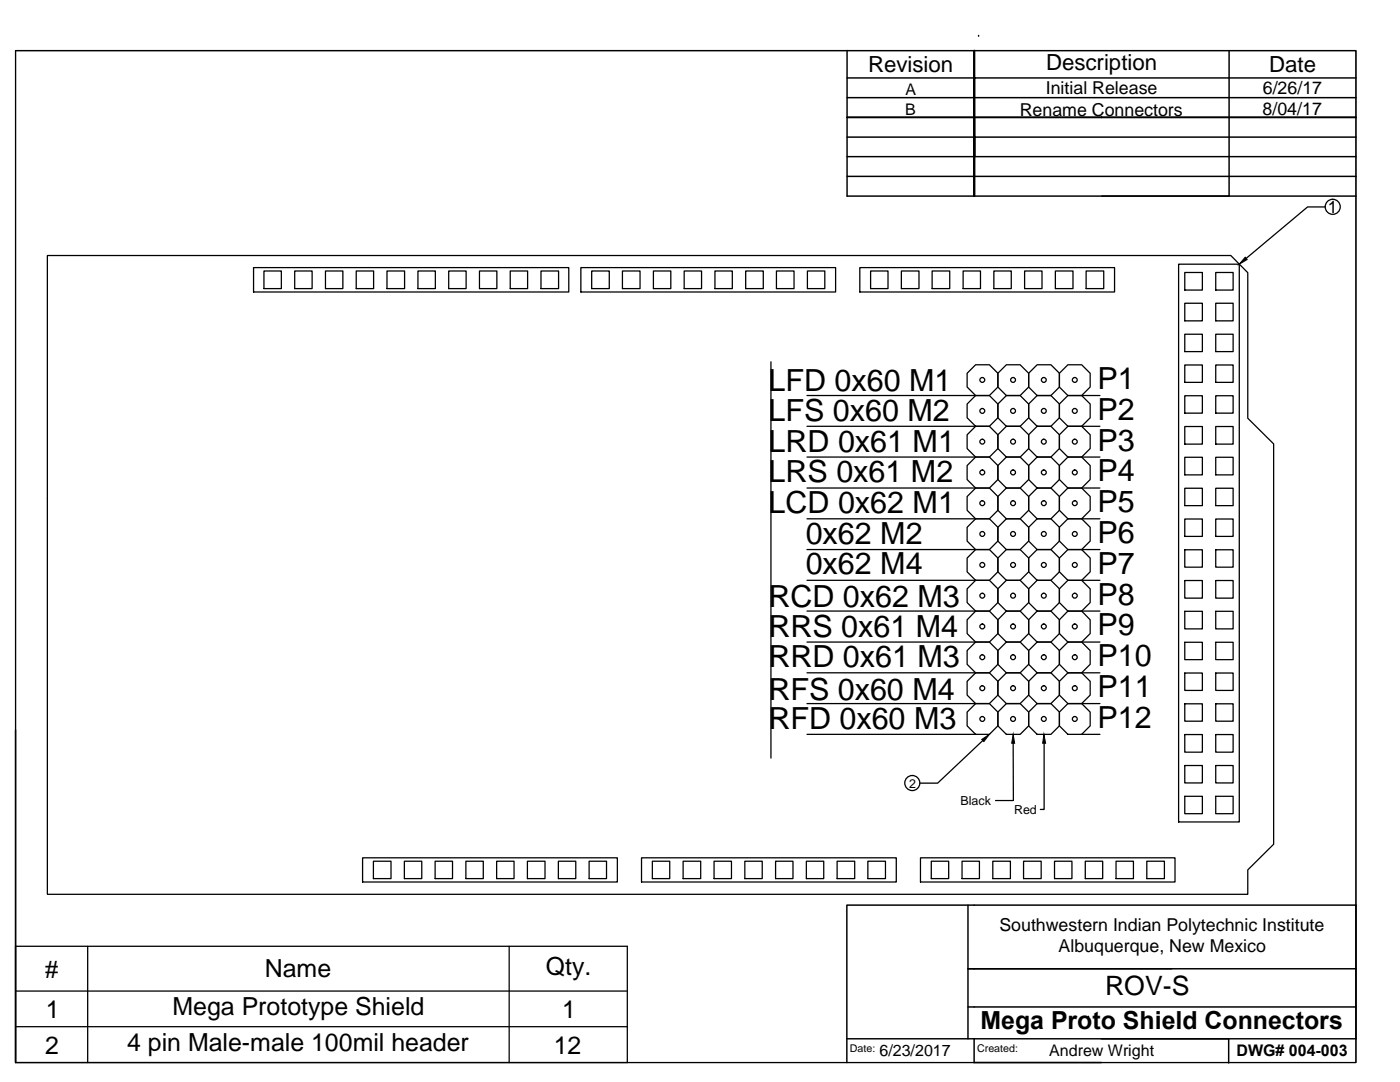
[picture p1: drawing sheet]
<svg xmlns="http://www.w3.org/2000/svg" width="279mm" height="216mm" viewBox="0 0 279 216" stroke-linecap="round" stroke-linejoin="round" font-family="sans-serif">
<!-- layer: 0 -->
<g fill="none" stroke="#000" stroke-width=".25">
<path d="M3.1 10.1h267.5v201.9h-267.5zM9.5 51h236.1l3.4 3.4v29.1l5.2 5.1v79.9l-5.2 5.1v4.8h-239.5zM50.6 53.4h62.9v4.9h-62.9zM52.7 54.1h3.4v3.5h-3.4zM58.8 54.1h3.5v3.5h-3.5zM65 54.1h3.4v3.5h-3.4zM71.1 54.1h3.5v3.5h-3.5zM77.2 54.1h3.5v3.5h-3.5zM83.4 54.1h3.5v3.5h-3.5zM89.5 54.1h3.5v3.5h-3.5zM95.7 54.1h3.5v3.5h-3.5zM101.8 54.1h3.5v3.5h-3.5z"/>
<path d="M108 54.1h3.5v3.5h-3.5zM115.9 53.4h50.9v4.9h-50.9zM118.1 54.1h3.5v3.5h-3.5zM124.2 54.1h3.5v3.5h-3.5zM130.4 54.1h3.5v3.5h-3.5zM136.5 54.1h3.5v3.5h-3.5zM142.7 54.1h3.4v3.5h-3.4zM148.8 54.1h3.5v3.5h-3.5zM155 54.1h3.5v3.5h-3.5zM161.1 54.1h3.5v3.5h-3.5zM171.6 53.4h50.8v4.9h-50.8zM173.8 54.1h3.4v3.5h-3.4z"/>
<path d="M179.9 54.1h3.5v3.5h-3.5zM186 54.1h3.5v3.5h-3.5zM192.2 54.1h3.5v3.5h-3.5zM198.3 54.1h3.5v3.5h-3.5zM204.5 54.1h3.5v3.5h-3.5zM210.6 54.1h3.5v3.5h-3.5zM216.8 54.1h3.5v3.5h-3.5zM235.2 52.7h12.1v111.3h-12.1zM236.4 54.4h3.6v3.5h-3.6zM242.6 54.4h3.5v3.5h-3.5zM264.5 41.3h-3.5l-12.3 10.3M153.9 72.2v79.1"/>
<path d="M161.1 78.9h33.6M193 74.5l1.7-1.7h2.8l1.7 1.7v2.7l-1.7 1.7h-2.8l-1.7-1.7zM199.2 74.5l1.6-1.7h2.8l1.7 1.7v2.7l-1.7 1.7h-2.8l-1.6-1.7zM205.3 74.5l1.7-1.7h2.7l1.7 1.7v2.7l-1.7 1.7h-2.7l-1.7-1.7zM211.4 74.5l1.7-1.7h2.8l1.7 1.7v2.7l-1.7 1.7h-2.8l-1.7-1.7zM215.9 78.9h3.6M236.4 79h3.6v3.4h-3.6zM236.4 72.8h3.6v3.5h-3.6zM236.4 66.7h3.6v3.5h-3.6zM236.4 60.5h3.6v3.5h-3.6zM242.6 79h3.5v3.4h-3.5zM242.6 72.8h3.5v3.5h-3.5z"/>
<path d="M242.6 66.7h3.5v3.5h-3.5zM242.6 60.5h3.5v3.5h-3.5zM161.1 85.1h33.6M161.1 97.4h33.6M161.1 91.2h33.6M193 99.1l1.7-1.7h2.8l1.7 1.7v2.7l-1.7 1.7h-2.8l-1.7-1.7zM193 92.9l1.7-1.7h2.8l1.7 1.7v2.8l-1.7 1.7h-2.8l-1.7-1.7zM193 86.8l1.7-1.7h2.8l1.7 1.7v2.7l-1.7 1.7h-2.8l-1.7-1.7zM193 80.6l1.7-1.7h2.8l1.7 1.7v2.8l-1.7 1.7h-2.8l-1.7-1.7zM199.2 99.1l1.6-1.7h2.8l1.7 1.7v2.7l-1.7 1.7h-2.8l-1.6-1.7zM199.2 92.9l1.6-1.7h2.8l1.7 1.7v2.8l-1.7 1.7h-2.8l-1.6-1.7zM199.2 86.8l1.6-1.7h2.8l1.7 1.7v2.7l-1.7 1.7h-2.8l-1.6-1.7z"/>
<path d="M199.2 80.6l1.6-1.7h2.8l1.7 1.7v2.8l-1.7 1.7h-2.8l-1.6-1.7zM205.3 99.1l1.7-1.7h2.7l1.7 1.7v2.7l-1.7 1.7h-2.7l-1.7-1.7zM205.3 92.9l1.7-1.7h2.7l1.7 1.7v2.8l-1.7 1.7h-2.7l-1.7-1.7zM205.3 80.6l1.7-1.7h2.7l1.7 1.7v2.8l-1.7 1.7h-2.7l-1.7-1.7zM207 85.1h2.7l1.7 1.7v2.7l-1.7 1.7h-2.7l-1.7-1.7v-2.7zM211.4 99.1l1.7-1.7h2.8l1.7 1.7v2.7l-1.7 1.7h-2.8l-1.7-1.7zM211.4 92.9l1.7-1.7h2.8l1.7 1.7v2.8l-1.7 1.7h-2.8l-1.7-1.7zM211.4 86.8l1.7-1.7h2.8l1.7 1.7v2.7l-1.7 1.7h-2.8l-1.7-1.7zM211.4 80.6l1.7-1.7h2.8l1.7 1.7v2.8l-1.7 1.7h-2.8l-1.7-1.7zM215.9 85.1h3.6M215.9 97.4h3.6M215.9 91.2h3.6"/>
<path d="M236.4 97.4h3.6v3.5h-3.6zM236.4 91.2h3.6v3.6h-3.6zM236.4 85.1h3.6v3.5h-3.6zM242.6 97.4h3.5v3.5h-3.5zM242.6 91.2h3.5v3.6h-3.5zM242.6 85.1h3.5v3.5h-3.5zM161.1 115.8h33.6M161.1 109.7h33.6M161.1 103.5h33.6M193 117.5l1.7-1.7h2.8l1.7 1.7v2.7l-1.7 1.7h-2.8l-1.7-1.7zM193 111.4l1.7-1.7h2.8l1.7 1.7v2.7l-1.7 1.7h-2.8l-1.7-1.7zM193 105.2l1.7-1.7h2.8l1.7 1.7v2.8l-1.7 1.7h-2.8l-1.7-1.7z"/>
<path d="M199.2 117.5l1.6-1.7h2.8l1.7 1.7v2.7l-1.7 1.7h-2.8l-1.6-1.7zM199.2 111.4l1.6-1.7h2.8l1.7 1.7v2.7l-1.7 1.7h-2.8l-1.6-1.7zM199.2 105.2l1.6-1.7h2.8l1.7 1.7v2.8l-1.7 1.7h-2.8l-1.6-1.7zM205.3 117.5l1.7-1.7h2.7l1.7 1.7v2.7l-1.7 1.7h-2.7l-1.7-1.7zM205.3 111.4l1.7-1.7h2.7l1.7 1.7v2.7l-1.7 1.7h-2.7l-1.7-1.7zM205.3 105.2l1.7-1.7h2.7l1.7 1.7v2.8l-1.7 1.7h-2.7l-1.7-1.7zM211.4 117.5l1.7-1.7h2.8l1.7 1.7v2.7l-1.7 1.7h-2.8l-1.7-1.7zM211.4 111.4l1.7-1.7h2.8l1.7 1.7v2.7l-1.7 1.7h-2.8l-1.7-1.7zM211.4 105.2l1.7-1.7h2.8l1.7 1.7v2.8l-1.7 1.7h-2.8l-1.7-1.7zM215.9 115.8h3.6M215.9 109.7h3.6M215.9 103.5h3.6"/>
<path d="M236.4 109.7h3.6v3.5h-3.6zM236.4 115.8h3.6v3.6h-3.6zM236.4 103.6h3.6v3.4h-3.6zM242.6 109.7h3.5v3.5h-3.5zM242.6 115.8h3.5v3.6h-3.5zM242.6 103.6h3.5v3.4h-3.5zM161.1 134.3h33.6M161.1 128.1h33.6M161.1 121.9h33.6M193 135.9l1.7-1.6h2.8l1.7 1.6v2.8l-1.7 1.7h-2.8l-1.7-1.7zM193 129.8l1.7-1.7h2.8l1.7 1.7v2.8l-1.7 1.7h-2.8l-1.7-1.7zM194.7 121.9h2.8l1.7 1.8v2.7l-1.7 1.7h-2.8l-1.7-1.7v-2.7z"/>
<path d="M199.2 135.9l1.6-1.6h2.8l1.7 1.6v2.8l-1.7 1.7h-2.8l-1.6-1.7zM200.8 128.1h2.8l1.7 1.7v2.8l-1.7 1.7h-2.8l-1.6-1.7v-2.8zM200.8 121.9h2.8l1.7 1.8v2.7l-1.7 1.7h-2.8l-1.6-1.7v-2.7zM205.3 135.9l1.7-1.6h2.7l1.7 1.6v2.8l-1.7 1.7h-2.7l-1.7-1.7zM207 128.1h2.7l1.7 1.7v2.8l-1.7 1.7h-2.7l-1.7-1.7v-2.8zM207 121.9h2.7l1.7 1.8v2.7l-1.7 1.7h-2.7l-1.7-1.7v-2.7zM211.4 135.9l1.7-1.6h2.8l1.7 1.6v2.8l-1.7 1.7h-2.8l-1.7-1.7zM211.4 129.8l1.7-1.7h2.8l1.7 1.7v2.8l-1.7 1.7h-2.8l-1.7-1.7zM213.1 121.9h2.8l1.7 1.8v2.7l-1.7 1.7h-2.8l-1.7-1.7v-2.7zM215.9 134.3h3.6M215.9 128.1h3.6M215.9 121.9h3.6"/>
<path d="M236.4 122h3.6v3.5h-3.6zM236.4 128.2h3.6v3.4h-3.6zM236.4 134.3h3.6v3.5h-3.6zM242.6 122h3.5v3.5h-3.5zM242.6 128.2h3.5v3.4h-3.5zM242.6 134.3h3.5v3.5h-3.5zM161.1 146.5h33.6M161.1 140.4h33.6M193 142.1l1.7-1.7h2.8l1.7 1.7v2.7l-1.7 1.7h-2.8l-1.7-1.7zM196.1 147.8l-9 8.5h-3.5M199.2 142.1l1.6-1.7h2.8l1.7 1.7v2.7l-1.7 1.7h-2.8l-1.6-1.7zM202.2 148.3v11.4h-3.5"/>
<path d="M205.3 142.1l1.7-1.7h2.7l1.7 1.7v2.7l-1.7 1.7h-2.7l-1.7-1.7zM208.4 148.3v13.2h-.8M211.4 142.1l1.7-1.7h2.8l1.7 1.7v2.7l-1.7 1.7h-2.8l-1.7-1.7zM215.9 146.5h3.6M215.9 140.4h3.6M236.4 140.4h3.6v3.5h-3.6zM236.4 146.6h3.6v3.5h-3.6zM236.4 152.8h3.6v3.4h-3.6zM236.4 158.9h3.6v3.5h-3.6zM242.6 140.4h3.5v3.5h-3.5zM242.6 146.6h3.5v3.5h-3.5zM242.6 152.8h3.5v3.4h-3.5z"/>
<path d="M242.6 158.9h3.5v3.5h-3.5zM72.4 171.2h50.8v4.8h-50.8zM74.5 171.8h3.5v3.5h-3.5zM80.7 171.8h3.5v3.5h-3.5zM86.8 171.8h3.5v3.5h-3.5zM93 171.8h3.4v3.5h-3.4zM99.1 171.8h3.5v3.5h-3.5zM105.3 171.8h3.5v3.5h-3.5zM111.4 171.8h3.5v3.5h-3.5zM117.6 171.8h3.4v3.5h-3.4zM128 171.2h50.9v4.8h-50.9zM130.2 171.8h3.5v3.5h-3.5z"/>
<path d="M136.3 171.8h3.5v3.5h-3.5zM142.5 171.8h3.5v3.5h-3.5zM148.6 171.8h3.5v3.5h-3.5zM154.8 171.8h3.5v3.5h-3.5zM160.9 171.8h3.5v3.5h-3.5zM167.1 171.8h3.5v3.5h-3.5zM173.2 171.8h3.5v3.5h-3.5zM183.7 171.2h50.8v4.8h-50.8zM185.9 171.8h3.4v3.5h-3.4zM192 171.8h3.5v3.5h-3.5zM198.1 171.8h3.5v3.5h-3.5zM204.3 171.8h3.5v3.5h-3.5z"/>
<path d="M210.5 171.8h3.4v3.5h-3.4zM216.6 171.8h3.5v3.5h-3.5zM222.7 171.8h3.5v3.5h-3.5zM228.9 171.8h3.5v3.5h-3.5zM3.1 188.8h122.1v23.2h-122.1zM3.1 197.8h122.1M17.5 188.8v23.2M101.6 188.8v23.2M3.1 204.9h122.1"/>
<circle cx="266" cy="41.3" r="1.5"/>
<circle cx="196" cy="75.8" r=".49"/>
<circle cx="202.2" cy="75.8" r=".49"/>
<circle cx="208.3" cy="75.8" r=".49"/>
<circle cx="214.5" cy="75.8" r=".49"/>
<circle cx="196" cy="82" r=".49"/>
<circle cx="196" cy="88.1" r=".49"/>
<circle cx="196" cy="94.3" r=".49"/>
<circle cx="202.2" cy="94.3" r=".49"/>
<circle cx="202.2" cy="82" r=".49"/>
<circle cx="202.2" cy="88.1" r=".49"/>
<circle cx="208.3" cy="94.3" r=".49"/>
<circle cx="208.3" cy="82" r=".49"/>
<circle cx="208.3" cy="88.1" r=".49"/>
<circle cx="214.5" cy="88.1" r=".49"/>
<circle cx="214.5" cy="82" r=".49"/>
<circle cx="214.5" cy="94.3" r=".49"/>
<circle cx="196" cy="112.7" r=".49"/>
<circle cx="196" cy="106.5" r=".49"/>
<circle cx="196" cy="100.4" r=".49"/>
<circle cx="196" cy="118.9" r=".49"/>
<circle cx="202.2" cy="118.9" r=".49"/>
<circle cx="202.2" cy="112.7" r=".49"/>
<circle cx="202.2" cy="106.5" r=".49"/>
<circle cx="202.2" cy="100.4" r=".49"/>
<circle cx="208.3" cy="118.9" r=".49"/>
<circle cx="208.3" cy="112.7" r=".49"/>
<circle cx="208.3" cy="106.5" r=".49"/>
<circle cx="208.3" cy="100.4" r=".49"/>
<circle cx="214.5" cy="118.9" r=".49"/>
<circle cx="214.5" cy="112.7" r=".49"/>
<circle cx="214.5" cy="106.5" r=".49"/>
<circle cx="214.5" cy="100.4" r=".49"/>
<circle cx="196" cy="131.1" r=".49"/>
<circle cx="196" cy="137.3" r=".49"/>
<circle cx="196" cy="125" r=".49"/>
<circle cx="202.2" cy="137.3" r=".49"/>
<circle cx="202.2" cy="125" r=".49"/>
<circle cx="202.2" cy="131.1" r=".49"/>
<circle cx="208.3" cy="125" r=".49"/>
<circle cx="208.3" cy="131.1" r=".49"/>
<circle cx="208.3" cy="137.3" r=".49"/>
<circle cx="214.5" cy="137.3" r=".49"/>
<circle cx="214.5" cy="131.1" r=".49"/>
<circle cx="214.5" cy="125" r=".49"/>
<circle cx="182.1" cy="156.2" r="1.5"/>
<circle cx="196" cy="143.5" r=".49"/>
<circle cx="202.2" cy="143.5" r=".49"/>
<circle cx="208.3" cy="143.5" r=".49"/>
<circle cx="214.5" cy="143.5" r=".49"/>
</g>
<path d="M248.5 51.3l.4 .5-1.6 .9zM195.9 147.5l1.6-1-1.1 1.5zM202.2 146.5l.3 1.8h-.6zM208.3 146.5l.4 1.8h-.6z" fill="#000" stroke="#000" stroke-width=".2"/>
<path d="M3.1 10.1h267.5v201.9h-267.5z" fill="none" stroke="#000" stroke-width=".2"/>
<!-- layer: Border A -->
<g fill="none" stroke="#000" stroke-width=".3">
<path d="M169.1 15.6h25.4v7.8v-13.3v29v-15.7M169.1 10.1v29h101.5M169.1 19.5h101.5M195.3 7.1v.1M245.3 10.1v29h-25.4M270.6 15.6h-76.1v7.8v-13.3v29v-15.7M169.1 31.3h25.4v7.8v-7.8h76.1M169.1 23.4h25.4h-25.4M169.1 35.2h101.5M194.5 23.4v7.9v-3.9h-25.4M194.5 23.4v7.9v-3.9h76.1M219.8 23.4h50.8h-76.1h25.4"/>
<path d="M3.1 145.6v66.4M193.2 193.3h40.6M193.2 180.6v26.7M194.4 193.3h76.2v7.6h-77.4M270.6 193.3v-12.7h-101.6v31.4M194.4 207.3v4.7h25.4M217.2 203h.1M219.8 207.3h25.4v4.8M270.6 200.9v6.4h-101.6"/>
</g>
<g font-size="6.1">
<text x="153.4" y="78">LFD 0x60 M1</text>
<text x="219" y="77.6">P1</text>
<text x="219" y="83.7">P2</text>
<text x="153.4" y="84.1">LFS 0x60 M2</text>
<text x="219" y="89.9">P3</text>
<text x="153.4" y="90.2">LRD 0x61 M1</text>
<text x="153.4" y="96.2">LRS 0x61 M2</text>
<text x="219" y="96">P4</text>
<text x="153.4" y="102.4">LCD 0x62 M1</text>
<text x="219" y="102.2">P5</text>
<text x="160.8" y="108.6">0x62 M2</text>
<text x="219" y="108.3">P6</text>
<text x="160.8" y="114.6">0x62 M4</text>
<text x="219" y="114.5">P7</text>
<text x="153.3" y="121">RCD 0x62 M3</text>
<text x="219" y="120.7">P8</text>
<text x="153.3" y="127">RRS 0x61 M4</text>
<text x="219" y="126.8">P9</text>
<text x="153.3" y="133.1">RRD 0x61 M3</text>
<text x="219" y="132.9">P10</text>
<text x="153.3" y="139.6">RFS 0x60 M4</text>
<text x="219" y="139.1">P11</text>
<text x="153.3" y="145.5">RFD 0x60 M3</text>
<text x="219" y="145.2">P12</text>
</g>
<text font-size="5.3" x="220.5" y="198.6">ROV-S</text>
<g font-size="5">
<text x="8.9" y="195.1">#</text>
<text x="52.8" y="195">Name</text>
<text x="108.9" y="194.6">Qty.</text>
<text x="9.1" y="203.1">1</text>
<text x="34.4" y="202.6">Mega Prototype Shield</text>
<text x="112.2" y="203.1">1</text>
<text x="25.4" y="209.7">4 pin Male-male 100mil header</text>
<text x="195.7" y="205.4">Mega Proto Shield Connectors</text>
<text x="9" y="210.2">2</text>
<text x="110.5" y="210.2">12</text>
</g>
<g font-size="4.4">
<text x="173.2" y="14.4">Revision</text>
<text x="208.8" y="14">Description</text>
<text x="253.3" y="14.4">Date</text>
</g>
<g font-size="3.5">
<text x="203.5" y="23.1">Rename Connectors</text>
<text x="208.7" y="18.8">Initial Release</text>
<text x="252" y="23">8/04/17</text>
<text x="252" y="18.8">6/26/17</text>
<text x="265" y="42.5">1</text>
<text x="199.4" y="185.8">Southwestern Indian Polytechnic Institute</text>
<text x="211.3" y="190">Albuquerque, New Mexico</text>
</g>
<g font-size="3.2">
<text x="180.7" y="23">B</text>
<text x="180.7" y="19">A</text>
<text x="175.5" y="210.8">6/23/2017</text>
<text x="209.4" y="210.7">Andrew Wright</text>
<text x="246.8" y="210.8">DWG# 004-003</text>
</g>
<g font-size="2.5">
<text x="181.5" y="157.2">2</text>
<text x="191.7" y="160.6">Black</text>
<text x="202.4" y="162.4">Red</text>
</g>
<g font-size="2.1">
<text x="169.6" y="210">Date:</text>
<text x="195" y="210">Created:</text>
</g>
</svg>
